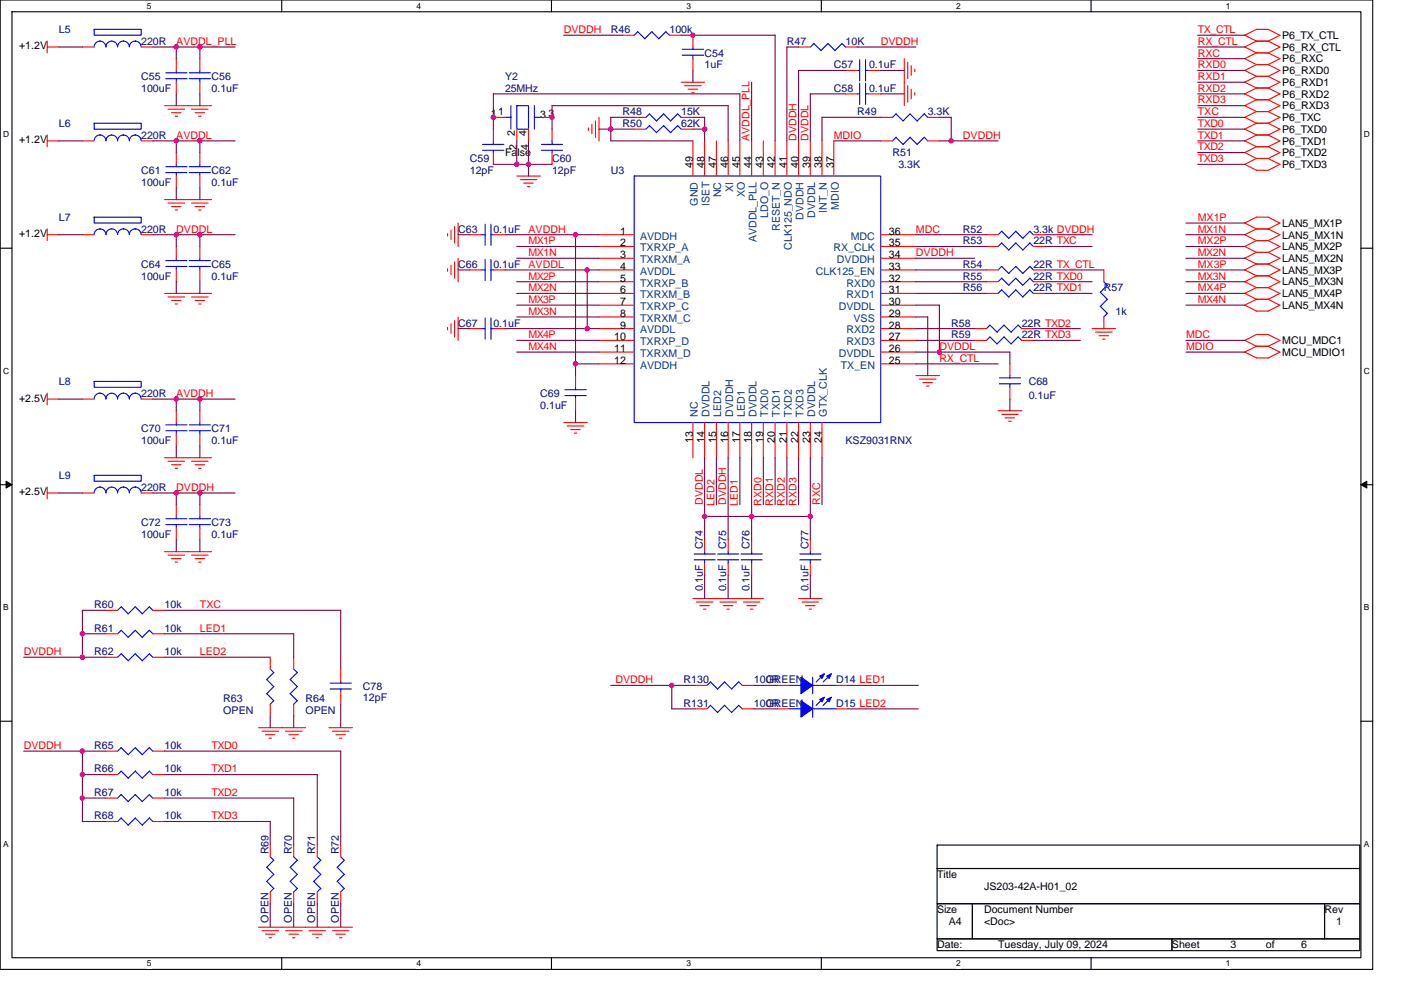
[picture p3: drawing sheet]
<svg xmlns="http://www.w3.org/2000/svg" width="297mm" height="210mm" viewBox="0 0 297 210" stroke-linecap="round" stroke-linejoin="round" font-family="sans-serif">
<path d="M0 0h291v205.6h-291zM2.5 2.5h286v200.6h-286z" fill="none" stroke="#000" stroke-width=".23"/>
<g fill="#fff">
<path d="M31.1 .3h1v1.9h-1z"/>
<path d="M31.1 203.4h1v2h-1z"/>
</g>
<path d="M59.7 0v2.5M59.7 203.1v2.5" fill="none" stroke="#000" stroke-width=".23"/>
<g fill="#fff">
<path d="M88.3 .3h1v1.9h-1z"/>
<path d="M88.3 203.4h1v2h-1z"/>
</g>
<path d="M116.9 0v2.5M116.9 203.1v2.5" fill="none" stroke="#000" stroke-width=".23"/>
<g fill="#fff">
<path d="M145.5 .3h1v1.9h-1z"/>
<path d="M145.5 203.4h1v2h-1z"/>
</g>
<path d="M174.1 0v2.5M174.1 203.1v2.5" fill="none" stroke="#000" stroke-width=".23"/>
<g fill="#fff">
<path d="M202.7 .3h1v1.9h-1z"/>
<path d="M202.7 203.4h1v2h-1z"/>
</g>
<path d="M231.3 0v2.5M231.3 203.1v2.5" fill="none" stroke="#000" stroke-width=".23"/>
<g fill="#fff">
<path d="M259.9 .3h1v1.9h-1z"/>
<path d="M259.9 203.4h1v2h-1z"/>
<path d="M.7 27.6h1.3v1.9h-1.3z"/>
<path d="M289.2 27.6h1.3v1.9h-1.3z"/>
<path d="M.7 77.7h1.3v2h-1.3z"/>
<path d="M289.2 77.7h1.3v2h-1.3z"/>
</g>
<path d="M0 52.6h2.5M288.5 52.6h2.5" fill="none" stroke="#000" stroke-width=".23"/>
<g fill="#fff">
<path d="M.7 127.9h1.2v2h-1.2z"/>
<path d="M289.2 127.9h1.2v2h-1.2z"/>
</g>
<path d="M0 102.8h2.5M288.5 102.8h2.5" fill="none" stroke="#000" stroke-width=".23"/>
<path d="M1.3 102.1l1.2 .7-1.2 .7zM288.5 102.8l1.3-.7v1.4z" fill="#000" stroke="#000" stroke-width=".21"/>
<g fill="#fff">
<path d="M.7 178h1.2v2h-1.2z"/>
<path d="M289.2 178h1.2v2h-1.2z"/>
</g>
<path d="M0 153h2.5M288.5 153h2.5M198.7 179.2h89.6v5h-89.6zM198.7 184.2h89.6v7.5h-89.6zM198.7 191.7h7.5v7.4h-7.5zM198.7 199.1h49.8v2.5h-49.8zM206.2 191.7h74.6v7.4h-74.6zM248.5 199.1h39.8v2.5h-39.8zM280.8 191.7h7.5v7.4h-7.5z" fill="none" stroke="#000" stroke-width=".23"/>
<g fill="none" stroke="#f00" stroke-width=".23">
<path d="M10 10h2.5M10 8.7v2.5M17.5 10h2.5M29.9 10h2.5M37.4 12.4v2.5M37.4 17.4v2.5M42.4 12.4v2.5M42.4 17.4v2.5M132 7.5h2.5M141.9 7.5h2.5M144.4 17.4h5M145.2 18.2h3.5"/>
<path d="M145.9 18.9h2M146.7 19.7h.5M146.9 7.5v2.5M146.9 12.4v2.5M169.3 10h2.5M179.3 19.9h2.5M179.3 14.9h2.5M179.3 10h2.5M184.3 19.9h2.4M184.3 14.9h2.4M191.7 12.4v10M192.5 13.2v3.5"/>
<path d="M192.5 18.2v3.5M193.2 13.9v2.1M193.2 18.9v2M193.9 14.7v.5M193.9 19.6v.6M263.9 7.5l2.5 1.2h2.5l2.5 1.3-2.5 1.2M263.9 9.9l2.5 1.3h2.5l2.5 1.3-2.5 1.2M263.9 12.4l2.5 1.3M263.9 14.9l2.5 1.3M263.9 17.4l2.5 1.3M263.9 19.9l2.5 1.3M263.9 7.5l2.5-1.3h2.5l2.5 1.3-2.5 1.2"/>
<path d="M266.4 13.7h2.5l2.5 1.3-2.5 1.2M266.4 16.2h2.5l2.5 1.3-2.5 1.2M266.4 18.7h2.5l2.5 1.2-2.5 1.3M266.4 8.7l-2.5 1.3M266.4 11.2l-2.5 1.2M266.4 13.7l-2.5 1.2M266.4 16.2l-2.5 1.2M266.4 18.6l-2.5 1.3M10 28.6v2.5M10 29.9h2.5M17.5 29.9h2.5M29.9 29.9h2.5"/>
<path d="M34.9 22.4h10M35.6 23.2h3.6M36.4 23.9h2M37.1 24.7h.6M37.4 32.4v2.5M37.4 37.3v2.5M40.6 23.2h3.5M41.4 23.9h2M42.1 24.7h.5M42.4 32.4v2.5M42.4 37.3v2.5M104.6 24.9h2.5"/>
<path d="M104.6 27.4v2.5M104.6 32.4v2.5M109.6 37.3h5M109.6 27.4v2.5M110.3 38.1h3.5M111 38.8h2M111.8 39.6h.5M112.1 27.4v2.5M114.6 24.9h2.4M117 27.4v2.5M117 32.4v2.5M124.8 27.1v.6"/>
<path d="M125.5 26.4v2M126.3 25.7v3.4M127 24.9v5M134.5 27.4h2.4M134.5 24.9h2.4M144.4 27.4h2.5M144.4 24.9h2.5M146.9 29.9v7.4M149.4 29.9v7.4M151.9 29.9v7.4M154.4 29.9v7.4M156.9 29.9v7.4"/>
<path d="M159.4 29.9v7.4M161.8 29.9v7.4M164.3 29.9v7.4M166.8 29.9v7.4M169.3 29.9v7.4M171.8 29.9v7.4M174.3 29.9v7.4M176.8 29.9v7.4M186.7 29.9h2.5M186.7 24.9h2.5M196.7 29.9h2.5M196.7 24.9h2.5"/>
<path d="M263.9 22.4l2.5 1.3M263.9 24.9l2.5 1.2M263.9 27.4l2.5 1.2M263.9 29.9l2.5 1.2M263.9 32.3l2.5 1.3M263.9 34.8l2.5 1.3h2.5M266.4 21.2h2.5l2.5 1.2-2.5 1.3M266.4 23.7h2.5l2.5 1.2-2.5 1.3M266.4 26.1h2.5l2.5 1.3-2.5 1.3M266.4 28.6h2.5l2.5 1.3-2.5 1.2M266.4 31.1h2.5l2.5 1.3-2.5 1.2M266.4 33.6h2.5l2.5 1.3-2.5 1.2"/>
<path d="M266.4 21.1l-2.5 1.3M266.4 23.6l-2.5 1.3M266.4 26.1l-2.5 1.3M266.4 28.6l-2.5 1.3M266.4 31.1l-2.5 1.3M266.4 33.6l-2.5 1.3M10 48.5v2.5M10 49.8h2.5M17.5 49.8h2.5M29.9 49.8h2.5M35.6 43.1h3.6M36.4 43.8h2"/>
<path d="M37.1 44.6h.6M37.4 52.3v2.5M37.4 57.3v2.5M40.6 43.1h3.5M41.4 43.8h2M42.1 44.6h.5M42.4 52.3v2.5M42.4 57.3v2.5M44.9 42.3h-10M94.9 57v.5M94.9 49.6v.5M95.6 56.2v2.1"/>
<path d="M95.6 48.8v2M96.4 55.5v3.5M96.4 48v3.6M97.1 54.8v5M97.1 47.3v5M99.6 49.8h2.5M99.6 57.3h2.5M104.6 49.8h2.5M104.6 57.3h2.5M127 49.8h7.5M127 59.8h7.5M127 57.3h7.5"/>
<path d="M127 52.3h7.5M127 54.8h7.5M186.7 49.8h7.5M186.7 59.8h7.5M186.7 57.3h7.5M186.7 52.3h7.5M186.7 54.8h7.5M209.1 49.8h2.5M209.1 59.8h2.5M209.1 57.3h2.5M209.1 52.3h2.5M219.1 49.8h2.5"/>
<path d="M219.1 59.8h2.5M219.1 57.3h2.5M219.1 52.3h2.5M234 57.3v2.5M263.9 47.3l2.5 1.3M263.9 49.8l2.5 1.2h2.5l2.5 1.3M263.9 52.3l2.5 1.2M263.9 54.8l2.5 1.2h2.5l2.5 1.3M263.9 57.2l2.5 1.3h2.5l2.5 1.3M263.9 59.7l2.5 1.3h2.5l2.5 1.3-2.5 1.2M263.9 47.3l2.5-1.3 2.5 .1 2.5 1.2-2.5 1.3M266.4 48.6h2.5l2.5 1.2"/>
<path d="M266.4 53.5h2.5l2.5 1.3M266.4 48.5l-2.5 1.3M266.4 51l-2.5 1.3M266.4 53.5l-2.5 1.3M266.4 56l-2.5 1.3M266.4 58.5l-2.5 1.3M271.4 49.8l-2.5 1.3M271.4 52.3l-2.5 1.3M271.4 54.8l-2.5 1.2M271.4 57.3l-2.5 1.2M271.4 59.8l-2.5 1.2M34.9 62.2h10"/>
<path d="M35.6 63h3.6M36.4 63.7h2M37.1 64.5h.6M40.6 63h3.5M41.4 63.7h2M42.1 64.5h.5M94.9 69.4v.6M95.6 68.7v2M96.4 68v3.5M97.1 67.2v5M99.6 69.7h2.5M104.6 69.7h2.5"/>
<path d="M122 79.7v2.4M127 62.2h7.5M127 69.7h7.5M127 72.2h7.5M127 64.7h7.5M127 67.2h7.5M127 74.7h7.5M127 77.2h7.5M186.7 62.2h7.5M186.7 69.7h7.5M186.7 72.2h7.5M186.7 64.7h7.5"/>
<path d="M186.7 67.2h7.5M186.7 74.7h7.5M186.7 77.2h7.5M194.2 79.7h5M206.6 69.7h2.5M206.6 72.2h2.5M209.1 62.2h2.5M214.1 77.2v2.5M216.6 69.7h2.5M216.6 72.2h2.5M219.1 62.2h2.5M231.5 69.7h5"/>
<path d="M232.3 70.4h3.5M233 71.2h2M233.8 71.9h.5M234 67.2v2.5M263.9 62.2l2.5 1.3h2.5l2.5 1.2M263.9 64.7l2.5 1.3h2.5M263.9 72.2l2.5 1.2h2.5l2.5 1.3-2.5 1.2M263.9 74.7l2.5 1.2h2.5M266.4 71h2.5l2.5 1.2M266.4 61l-2.5 1.2M266.4 63.5l-2.5 1.2M266.4 70.9l-2.5 1.3"/>
<path d="M266.4 73.4l-2.5 1.3M271.4 64.7l-2.5 1.3M271.4 72.2l-2.5 1.3M10 83.4v2.5M10 84.6h2.5M17.5 84.6h2.5M29.9 84.6h2.5M34.9 97.1h10M35.6 97.8h3.6M36.4 98.6h2M37.1 99.3h.6M37.4 87.1v2.5"/>
<path d="M37.4 92.1v2.5M40.6 97.8h3.5M41.4 98.6h2M42.1 99.3h.5M42.4 87.1v2.5M42.4 92.1v2.5M119.5 89.6h5M120.3 90.4h3.5M121 91.1h2M121.8 91.9h.5M122 84.6v2.5M146.9 89.6v7.5"/>
<path d="M149.4 89.6v7.5M151.9 89.6v7.5M154.4 89.6v7.5M156.9 89.6v7.5M159.4 89.6v7.5M161.8 89.6v7.5M164.3 89.6v7.5M166.8 89.6v7.5M169.3 89.6v7.5M171.8 89.6v7.5M174.3 89.6v7.5M194.9 80.4h3.6"/>
<path d="M195.7 81.2h2M196.4 81.9h.6M211.6 87.1h5M212.4 87.9h3.5M213.1 88.6h2M213.9 89.4h.5M214.1 82.1v2.5M10 103.3v2.5M10 104.6h2.5M17.5 104.6h2.5M29.9 104.6h2.5M34.9 117h10"/>
<path d="M35.6 117.8h3.6M36.4 118.5h2M37.1 119.2h.6M37.4 107v2.5M37.4 112v2.5M40.6 117.8h3.5M41.4 118.5h2M42.1 119.2h.5M42.4 107v2.5M42.4 112v2.5M149.4 114.5v2.5M149.4 119.5v2.5"/>
<path d="M154.4 114.5v2.5M154.4 119.5v2.5M159.4 114.5v2.5M159.4 119.5v2.5M171.8 114.5v2.5M171.8 119.5v2.5M22.5 139.4h2.4M22.5 134.4h2.4M22.5 129.5h2.4M32.4 139.4h2.5M32.4 134.4h2.5M32.4 129.5h2.5"/>
<path d="M57.3 139.4v2.5M62.3 139.4v2.5M146.9 127h15M147.7 127.7h3.5M148.4 128.5h2M149.2 129.2h.5M152.6 127.7h3.5M153.4 128.5h2M154.1 129.2h.5M157.6 127.7h3.5M158.3 128.5h2.1M159.1 129.2h.5"/>
<path d="M169.3 127h5M170 127.7h3.6M170.8 128.5h2M171.6 129.2h.5M22.5 159.3h2.4M32.4 159.3h2.5M54.8 154.3h10M55.6 155.1h3.5M56.3 155.8h2M57 156.6h.6M57.3 149.4v2.4M60.5 155.1h3.5"/>
<path d="M61.3 155.8h2M62 156.6h.5M62.3 149.4v2.4M69.7 154.3h5M70.5 155.1h3.5M71.2 155.8h2M72 156.6h.5M72.2 141.9v2.5M72.2 146.9v2.5M147.4 150.3h2.5M147.4 145.4h2.5M157.4 150.3h2.4"/>
<path d="M157.4 145.4h2.4M164.8 150.3h2.5M164.8 145.4h2.5M177.3 150.3h2.5M177.3 145.4h2.5M22.5 174.2h2.4M22.5 164.3h2.4M22.5 169.3h2.4M32.4 174.2h2.5M32.4 164.3h2.5M32.4 169.3h2.5M57.3 179.2v2.5"/>
<path d="M62.3 179.2v2.5M67.3 179.2v2.5M72.2 179.2v2.5M55.6 197.4h3.5M56.3 198.1h2M57 198.9h.6M57.3 189.2v2.5M60.5 197.4h3.5M61.3 198.1h2M62 198.9h.5M62.3 189.2v2.5M65.5 197.4h3.5"/>
<path d="M66.2 198.1h2.1M67 198.9h.5M67.3 189.2v2.5M70.5 197.4h3.5M71.2 198.1h2M72 198.9h.5M72.2 189.2v2.5M74.7 196.7h-19.9"/>
</g>
<g fill="none" stroke="#00f" stroke-width=".23">
<path d="M20 6.2h9.9v1.3h-9.9zM29.9 9.9a1.26 1.26 0 0 0-1.2-1.2 1.23 1.23 0 0 0-1.3 1.2 1.26 1.26 0 0 0-1.2-1.2 1.23 1.23 0 0 0-1.3 1.2 1.24 1.24 0 0 0-1.2-1.2 1.24 1.24 0 0 0-1.2 1.2 1.26 1.26 0 0 0-1.3-1.2 1.23 1.23 0 0 0-1.2 1.2M35.2 16.7h4.4M35.2 15.5h4.4M37.4 14.9v.6M37.4 16.7v.7M40.1 16.7h4.5M40.1 15.5h4.5M42.4 14.9v.6M42.4 16.7v.7M134.5 7.5l.7-.8 1.5 1.5M138.2 6.7l1.5 1.5 1.5-1.5 .8 .8"/>
<path d="M138.2 6.7l-1.5 1.5M144.7 11.7h4.5M144.7 10.5h4.5M146.9 10v.5M146.9 11.7v.7M172.5 9.2l1.6 1.5 1.5-1.5 1.5 1.5 1.4-1.5 .8 .8M172.6 9.2l-.8 .8M181.8 19.9h.5M181.8 14.9h.5M182.3 12.7v4.5M182.3 17.7v4.5M183.5 19.9h.8"/>
<path d="M183.5 14.9h.8M183.5 12.7v4.5M183.5 17.7v4.5M20 29.9a1.23 1.23 0 0 1 1.2-1.3 1.25 1.25 0 0 1 1.3 1.3 1.24 1.24 0 0 1 1.2-1.3 1.24 1.24 0 0 1 1.2 1.3 1.23 1.23 0 0 1 1.3-1.3 1.25 1.25 0 0 1 1.2 1.3 1.23 1.23 0 0 1 1.3-1.3 1.25 1.25 0 0 1 1.2 1.3M20 26.1h9.9v1.3h-9.9zM35.2 36.6h4.4M35.2 35.3h4.4M37.4 34.9v.5M37.4 36.6v.7M40.1 36.6h4.5M40.1 35.3h4.5M42.4 34.9v.5"/>
<path d="M42.4 36.6v.7M102.3 30.6h4.5M102.3 31.9h4.5M104.6 29.9v.7M104.6 31.9v.5M107.1 24.9h1.2M108.3 22.4v5M109.6 22.4h2.5v5h-2.5zM113.3 24.9h1.3M113.3 22.4v5M114.8 30.6h4.5M114.8 31.9h4.5"/>
<path d="M117 29.9v.7M117 31.9v.5M134.5 37.3h52.2v52.3h-52.2zM137.7 26.6l-.8 .8M137.7 24.1l-.8 .8M140.7 26.6l1.5 1.6M140.7 24.2l1.5 1.5M140.7 26.6l-1.5 1.6-1.5-1.6M140.7 24.1l-1.5 1.6-1.5-1.5M143.7 26.6l.7 .8M143.7 24.2l.7 .7M143.7 26.6l-1.5 1.5"/>
<path d="M143.7 24.1l-1.5 1.6M189.2 29.9l.8-.8 1.5 1.5M190 24.2l1.5 1.5M190 24.1l-.8 .8M193 29.1l1.5 1.5 1.5-1.5 .7 .8M193 24.1l-1.5 1.6M193 29.1l-1.5 1.5M196 24.2l.7 .7M196 24.1l-1.5 1.6-1.5-1.5M20 46.1h9.9v1.2h-9.9zM29.9 49.8a1.24 1.24 0 0 0-1.2-1.2 1.21 1.21 0 0 0-1.3 1.2 1.24 1.24 0 0 0-1.2-1.2 1.21 1.21 0 0 0-1.3 1.2 1.24 1.24 0 0 0-1.2-1.2 1.24 1.24 0 0 0-1.2 1.2 1.24 1.24 0 0 0-1.3-1.2 1.21 1.21 0 0 0-1.2 1.2M35.2 56.5h4.4"/>
<path d="M35.2 55.3h4.4M37.4 54.8v.5M37.4 56.5v.8M40.1 56.5h4.5M40.1 55.3h4.5M42.4 54.8v.5M42.4 56.5v.8M102.1 49.8h.8M102.1 57.3h.8M102.8 47.6v4.4M102.8 55v4.5M104.1 49.8h.5"/>
<path d="M104.1 57.3h.5M104.1 47.6v4.4M104.1 55v4.5M211.6 59.8l.8-.8 1.5 1.5M211.6 52.3l.8-.8 1.5 1.5M211.6 57.3l.8-.8 1.5 1.5M215.4 49l1.5 1.6M215.4 59l1.5 1.5M215.4 51.5l1.5 1.5M215.4 56.5l1.5 1.5M215.4 49l-1.5 1.6-1.5-1.6-.8 .8M215.4 59l-1.5 1.5"/>
<path d="M215.4 51.5l-1.5 1.5M215.4 56.5l-1.5 1.5M218.4 49l.7 .8M218.4 59l.7 .8M218.4 51.5l.7 .8M218.4 56.5l.7 .8M218.4 49l-1.6 1.5M218.4 59l-1.6 1.5M218.4 51.5l-1.6 1.5M218.4 56.5l-1.6 1.5M234 59.8l.8 .7M102.1 69.7h.8"/>
<path d="M102.8 67.5v4.5M104.1 69.7h.5M104.1 67.5v4.5M209.1 72.2l.8-.8 1.5 1.6M209.1 69.7l.8-.8 1.5 1.6 1.5-1.6 1.5 1.6M211.4 72.9l1.5-1.5 1.5 1.6M211.6 62.2l.8-.7 1.5 1.5M214.1 79.7v.5M215.4 61.5l1.5 1.5M215.4 61.5l-1.5 1.5M215.9 71.5l.7 .7M215.9 69l.7 .7"/>
<path d="M215.9 71.4l-1.5 1.5M215.9 68.9l-1.5 1.5M218.4 61.5l.7 .8M218.4 61.5l-1.6 1.5M234.8 60.5l-1.5 1.5 1.5 1.5M234.8 63.5l-1.5 1.5 1.5 1.5M234.8 66.5l-.8 .7M20 80.9h9.9v1.2h-9.9zM29.9 84.6a1.26 1.26 0 0 0-1.2-1.2 1.23 1.23 0 0 0-1.3 1.2 1.26 1.26 0 0 0-1.2-1.2 1.23 1.23 0 0 0-1.3 1.2 1.24 1.24 0 0 0-1.2-1.2 1.24 1.24 0 0 0-1.2 1.2 1.26 1.26 0 0 0-1.3-1.2 1.23 1.23 0 0 0-1.2 1.2M35.2 91.4h4.4M35.2 90.1h4.4M37.4 89.6v.5"/>
<path d="M37.4 91.3v.8M40.1 91.4h4.5M40.1 90.1h4.5M42.4 89.6v.5M42.4 91.3v.8M119.8 83.9h4.5M119.8 82.7h4.5M122 82.1v.6M122 83.9v.7M211.9 81.4h4.5M211.9 80.2h4.5M214.1 81.4v.7"/>
<path d="M20 104.5a1.23 1.23 0 0 1 1.2-1.2 1.25 1.25 0 0 1 1.3 1.2 1.24 1.24 0 0 1 1.2-1.2 1.24 1.24 0 0 1 1.2 1.2 1.23 1.23 0 0 1 1.3-1.2 1.25 1.25 0 0 1 1.2 1.2 1.23 1.23 0 0 1 1.3-1.2 1.25 1.25 0 0 1 1.2 1.2M20 100.8h9.9v1.3h-9.9zM35.2 111.3h4.4M35.2 110h4.4M37.4 109.5v.5M37.4 111.3v.7M40.1 111.3h4.5M40.1 110h4.5M42.4 109.5v.5M42.4 111.3v.7M147.2 118.7h4.5M147.2 117.5h4.5"/>
<path d="M149.4 117v.5M149.4 118.7v.8M152.1 118.7h4.5M152.1 117.5h4.5M154.4 117v.5M154.4 118.7v.8M157.1 118.7h4.5M157.1 117.5h4.5M159.4 117v.5M159.4 118.7v.8M169.6 118.7h4.5M169.6 117.5h4.5"/>
<path d="M171.8 117v.5M171.8 118.7v.8M24.9 134.4l.8-.7 1.5 1.5M24.9 129.5l.8-.8 1.5 1.5M27.2 135.2l1.5-1.5 1.5 1.5M27.2 130.2l1.5-1.5 1.5 1.5M31.7 138.7l.7 .7M31.7 133.7l.7 .8M31.7 128.7l.7 .8M31.7 138.6l-1.5 1.6-1.5-1.6-1.5 1.6-1.5-1.6-.8 .8M31.7 133.7l-1.5 1.5M31.7 128.7l-1.5 1.5"/>
<path d="M25.7 158.6l-.8 .7M28.7 158.6l-1.5 1.5-1.5-1.5M31.7 158.6l.7 .7M31.7 158.6l-1.5 1.5-1.5-1.5M57.3 141.9l.8 .8M58 142.6l-1.5 1.5 1.6 1.5M58 145.6l-1.5 1.6 1.6 1.4-.8 .8M61.5 144.1l1.6 1.5M61.5 147.1l1.6 1.5M62.3 141.9l.8 .8M63 142.6l-1.5 1.5M63 145.6l-1.5 1.6"/>
<path d="M63 148.6l-.8 .8M70 146.1h4.5M70 144.9h4.5M72.2 144.4v.5M72.2 146.1v.8M149.9 150.3l.8-.7 1.5 1.5M150.6 144.6l1.6 1.6M150.7 144.6l-.8 .8M153.6 149.6l1.5 1.5 1.5-1.5 .8 .8M153.6 149.6l-1.5 1.5M153.6 144.6l-1.5 1.5M156.6 144.6l.8 .8"/>
<path d="M156.6 144.6l-1.5 1.6-1.5-1.6M167.3 150.3h2.5M167.3 145.4h2.5M172.3 143.6v3.6M172.3 148.6v3.5M172.3 150.3h5M172.3 145.4h5M174.5 148.1l-1.5 1.5M174.5 143.1l-1.5 1.6M176 148.1l-1.5 1.5M176 143.1l-1.5 1.6M25.7 168.5l1.5 1.5"/>
<path d="M25.7 163.5l-.8 .8M25.7 168.5l-.8 .8M28.7 168.5l1.5 1.5M28.7 163.5l-1.5 1.6-1.5-1.5M28.7 168.5l-1.5 1.5M31.7 173.5l.7 .8M31.7 163.6l.7 .7M31.7 168.5l.7 .8M31.7 173.5l-1.5 1.5-1.5-1.5-1.5 1.5-1.5-1.5-.8 .7M31.7 163.5l-1.5 1.6-1.5-1.5M31.7 168.5l-1.5 1.5M57.3 181.7l.8 .8"/>
<path d="M58 182.5l-1.5 1.5 1.6 1.5-1.6 1.5 1.6 1.5M58 188.4l-.7 .8M61.5 184l1.6 1.5M61.5 186.9l1.6 1.6M62.3 181.7l.8 .8M63 182.5l-1.5 1.5M63 185.5l-1.5 1.5M63 188.4l-.8 .8M66.5 184l1.5 1.5-1.5 1.5M66.5 186.9l1.5 1.6M67.3 181.7l.7 .8M68 182.5l-1.5 1.5"/>
<path d="M68 188.4l-.8 .8M71.5 184l1.5 1.5-1.5 1.5M71.5 186.9l1.5 1.6M72.2 181.7l.8 .8M73 182.5l-1.5 1.5M73 188.4l-.8 .8"/>
</g>
<g fill="#00f" stroke="#00f" stroke-width=".23">
<path d="M169.8 148.6l2.5 1.7-2.5 1.8z" fill-rule="evenodd"/>
<path d="M175.3 148.4l1-.5-.5 1z" fill-rule="evenodd"/>
<path d="M173.8 148.4l1-.5-.5 1z" fill-rule="evenodd"/>
<path d="M169.8 143.6l2.5 1.8-2.5 1.7z" fill-rule="evenodd"/>
<path d="M175.3 143.4l1-.5-.5 1z" fill-rule="evenodd"/>
<path d="M173.8 143.4l1-.5-.5 1z" fill-rule="evenodd"/>
</g>
<g fill="none" stroke="#800040" stroke-width=".23">
<path d="M12.5 10h5M37.4 19.9v2.5M37.4 9.9v2.5M42.4 9.9v2.5M42.4 19.9v2.5M49.8 10h-17.4M104.6 19.9h52.3M104.6 19.9v7.5M119.5 7.5h12.5M144.4 7.5h19.9v22.4M146.9 14.9v2.5M156.9 19.9v10"/>
<path d="M159.4 17.4v12.5M169.3 10l-2.5-.1v20M171.8 19.9h7.5M171.8 19.9v10M179.3 14.9h-10v15M181.7 10h12.5M186.7 19.9h5M186.7 14.9h5M253.9 19.9h10M253.9 14.9h10M253.9 10h10M253.9 17.4h10"/>
<path d="M253.9 12.4h10M253.9 7.5h10M12.5 29.9h5M32.4 29.9h17.4M37.4 39.8v2.6M37.4 29.9v2.5M42.4 29.9v2.5M42.4 39.8v2.6M104.6 34.9h12.4M109.6 29.9v5M112.1 29.9v7.4M117 22.4h37.4"/>
<path d="M117 22.4v5M127 27.4h7.5M129.5 24.9h5M129.5 24.9v5h17.4M146.9 24.9h2.5M146.9 27.4h2.5M149.4 24.9v5M154.4 22.4v7.5M174.3 24.9h12.4M174.3 24.9v5M176.8 29.9h9.9M199.2 29.9h12.4"/>
<path d="M199.2 24.9h2.5M201.7 24.9v5M253.9 29.9h10M253.9 24.9h10M253.9 27.4h10M253.9 34.9h10M253.9 22.4h10M253.9 32.4h10M12.5 49.8h5M32.4 49.8h17.4M37.4 59.8v2.5M37.4 49.8v2.5"/>
<path d="M42.4 49.8v2.5M42.4 59.8v2.5M97.1 49.8h2.5M97.1 57.3h2.5M109.6 52.3h17.4M109.6 54.8h17.4M109.6 59.8h17.4M122 49.8v29.9M124.5 57.2v12.5M127 49.8h-19.9M127 57.3h-19.9M194.2 54.8h12.4"/>
<path d="M194.2 49.8h14.9M194.2 57.3h14.9M194.2 52.3h14.9M194.2 59.8h14.9M221.6 52.3h9.9M221.6 59.8h9.9M221.6 49.8h9.9M221.6 57.3h12.4M251.4 49.8h12.5M251.4 57.3h12.5M251.4 52.3h12.5M251.4 54.8h12.5"/>
<path d="M251.4 59.8h12.5M251.4 47.3h12.5M97.1 69.7h2.5M109.6 62.2h17.4M109.6 64.7h17.4M109.6 67.2h17.4M109.6 72.2h17.4M109.6 74.7h17.4M122 77.2h5M127 69.7h-19.9M194.2 67.2h2.5v12.5M194.2 69.7h12.4"/>
<path d="M194.2 72.2h12.4M194.2 64.7h5v10M194.2 74.7h19.9M194.2 62.2h14.9M194.2 77.2h17.4M214.1 74.7v2.5M219.1 69.7h10M219.1 72.2h10M221.6 62.2h9.9M251.4 62.2h12.5M251.4 64.7h12.5M251.4 72.2h12.5"/>
<path d="M251.4 74.7h12.5M12.5 84.6h5M32.4 84.6h17.4M37.4 94.6v2.5M37.4 84.6v2.5M42.4 84.6v2.5M42.4 94.6v2.5M122 87.1v2.5M149.4 97.1v17.4M151.9 97.1v9.9M154.4 97.1v17.4M156.9 97.1v9.9"/>
<path d="M159.4 97.1v17.4M161.8 97.1v9.9M164.3 97.1v9.9M166.8 97.1v9.9M169.3 97.1v9.9M171.8 97.1v17.4M174.3 97.1v9.9M214.1 84.6v2.5M12.5 104.6h5M32.4 104.6h17.4M37.4 114.5v2.5M37.4 104.5v2.5"/>
<path d="M42.4 104.5v2.5M42.4 114.5v2.5M149.4 109.5h22.4M5 139.4h17.5M17.5 134.4h5M17.5 129.5h5M17.5 129.4v10M34.9 129.5l37.3-.1v12.5M34.9 134.4h27.4v5M34.9 139.4h22.4M149.4 122v5M154.4 122v5"/>
<path d="M159.4 122v5M171.8 122v5M5 159.3h17.5M17.5 159.3v14.9M34.9 159.3h37.3M57.3 151.8v2.5M62.3 151.8v2.5M72.2 149.3v5M72.2 159.3v19.9M129.5 145.4h17.9M142.4 145.4v4.9h5M159.8 150.3h5"/>
<path d="M159.8 145.4h5M179.7 145.4h15M179.7 150.3h15M17.5 174.2h5M17.5 164.3h5M17.5 169.3h5M34.9 174.2h22.4v5M34.9 169.3l27.4-.1v10M34.9 164.3h32.4M67.3 164.3v14.9M57.3 191.7v5M62.3 191.7v5"/>
<path d="M67.3 191.7v5M72.2 191.7v5"/>
</g>
<g fill="#f0f" stroke="#f0f" stroke-width=".23">
<circle cx="149.4" cy="109.5" r=".49"/>
<circle cx="159.3" cy="109.5" r=".49"/>
<circle cx="122" cy="77.2" r=".49"/>
<circle cx="122" cy="49.8" r=".49"/>
<circle cx="171.8" cy="109.5" r=".49"/>
<circle cx="199.2" cy="74.7" r=".49"/>
<circle cx="201.7" cy="29.9" r=".49"/>
<circle cx="149.4" cy="27.4" r=".49"/>
<circle cx="117" cy="24.9" r=".49"/>
<circle cx="129.5" cy="27.4" r=".49"/>
<circle cx="104.6" cy="24.9" r=".49"/>
<circle cx="112.1" cy="34.8" r=".49"/>
<circle cx="109.6" cy="34.8" r=".49"/>
<circle cx="146.9" cy="7.5" r=".49"/>
<circle cx="37.4" cy="9.9" r=".49"/>
<circle cx="42.4" cy="9.9" r=".49"/>
<circle cx="37.4" cy="29.9" r=".49"/>
<circle cx="42.4" cy="29.9" r=".49"/>
<circle cx="37.4" cy="49.8" r=".49"/>
<circle cx="42.4" cy="49.8" r=".49"/>
<circle cx="42.4" cy="84.6" r=".49"/>
<circle cx="37.4" cy="84.6" r=".49"/>
<circle cx="37.4" cy="104.5" r=".49"/>
<circle cx="42.4" cy="104.5" r=".49"/>
<circle cx="17.5" cy="134.4" r=".49"/>
<circle cx="17.5" cy="139.4" r=".49"/>
<circle cx="17.5" cy="169.3" r=".49"/>
<circle cx="17.5" cy="164.3" r=".49"/>
<circle cx="17.5" cy="159.3" r=".49"/>
<circle cx="124.5" cy="57.3" r=".49"/>
<circle cx="124.5" cy="69.7" r=".49"/>
<circle cx="142.4" cy="145.4" r=".49"/>
</g>
<g font-size="2.2">
<text x="4" y="10.5">+1.2V</text>
<text x="271.9" y="10.8">P6_RX_CTL</text>
<text x="271.9" y="8.3">P6_TX_CTL</text>
<text x="271.9" y="13.3">P6_RXC</text>
<text x="271.9" y="15.7">P6_RXD0</text>
<text x="271.9" y="18.2">P6_RXD1</text>
<text x="271.9" y="20.7">P6_RXD2</text>
<text x="271.9" y="23.2">P6_RXD3</text>
<text x="104.1" y="24.9">11</text>
<text x="109.2" y="28.9" transform="rotate(-90 109.2 28.9)">2</text>
<text x="111.7" y="28.9" transform="rotate(-90 111.7 28.9)">4</text>
<text x="114.6" y="24.9">3</text>
<text x="116.3" y="24.9">3</text>
<text x="271.9" y="25.7">P6_TXC</text>
<text x="271.9" y="28.2">P6_TXD0</text>
<text x="4" y="30.4">+1.2V</text>
<text x="107.1" y="33.1">False</text>
<text x="109.6" y="31.7" transform="rotate(-90 109.6 31.7)">2</text>
<text x="112" y="31.7" transform="rotate(-90 112 31.7)">4</text>
<text x="146.9" y="35.6" transform="rotate(-90 146.9 35.6)">49</text>
<text x="149.4" y="35.6" transform="rotate(-90 149.4 35.6)">48</text>
<text x="151.9" y="35.6" transform="rotate(-90 151.9 35.6)">47</text>
<text x="154.4" y="35.6" transform="rotate(-90 154.4 35.6)">46</text>
<text x="156.8" y="35.6" transform="rotate(-90 156.8 35.6)">45</text>
<text x="159.3" y="35.6" transform="rotate(-90 159.3 35.6)">44</text>
<text x="161.8" y="35.6" transform="rotate(-90 161.8 35.6)">43</text>
<text x="164.3" y="35.6" transform="rotate(-90 164.3 35.6)">42</text>
<text x="166.8" y="35.6" transform="rotate(-90 166.8 35.6)">41</text>
<text x="169.3" y="35.6" transform="rotate(-90 169.3 35.6)">40</text>
<text x="171.8" y="35.6" transform="rotate(-90 171.8 35.6)">39</text>
<text x="174.3" y="35.6" transform="rotate(-90 174.3 35.6)">38</text>
<text x="176.8" y="35.6" transform="rotate(-90 176.8 35.6)">37</text>
<text x="271.9" y="30.7">P6_TXD1</text>
<text x="271.9" y="33.1">P6_TXD2</text>
<text x="271.9" y="35.6">P6_TXD3</text>
<text x="4" y="50.3">+1.2V</text>
<text x="131.5" y="49.8">1</text>
<text x="131.5" y="52.3">2</text>
<text x="188.5" y="52.3">35</text>
<text x="188.5" y="49.8">36</text>
<text x="271.9" y="48.1">LAN5_MX1P</text>
<text x="271.9" y="50.6">LAN5_MX1N</text>
<text x="271.9" y="53.1">LAN5_MX2P</text>
<text x="131.5" y="54.8">3</text>
<text x="131.5" y="57.2">4</text>
<text x="131.5" y="59.7">5</text>
<text x="188.5" y="59.7">32</text>
<text x="188.5" y="57.2">33</text>
<text x="188.5" y="54.8">34</text>
<text x="271.9" y="55.6">LAN5_MX2N</text>
<text x="271.9" y="58">LAN5_MX3P</text>
<text x="131.5" y="62.2">6</text>
<text x="131.5" y="64.7">7</text>
<text x="188.5" y="64.7">30</text>
<text x="188.5" y="62.2">31</text>
<text x="271.9" y="60.5">LAN5_MX3N</text>
<text x="271.9" y="63">LAN5_MX4P</text>
<text x="271.9" y="65.5">LAN5_MX4N</text>
<text x="131.5" y="67.2">8</text>
<text x="131.5" y="69.7">9</text>
<text x="188.5" y="69.7">28</text>
<text x="188.5" y="67.2">29</text>
<text x="130.2" y="72.2">10</text>
<text x="130.2" y="74.7">11</text>
<text x="130.2" y="77.2">12</text>
<text x="188.5" y="77.2">25</text>
<text x="188.5" y="74.7">26</text>
<text x="188.5" y="72.2">27</text>
<text x="271.9" y="73">MCU_MDC1</text>
<text x="271.9" y="75.5">MCU_MDIO1</text>
<text x="4" y="85.2">+2.5V</text>
<text x="146.9" y="94" transform="rotate(-90 146.9 94)">13</text>
<text x="149.4" y="94" transform="rotate(-90 149.4 94)">14</text>
<text x="151.9" y="94" transform="rotate(-90 151.9 94)">15</text>
<text x="154.4" y="94" transform="rotate(-90 154.4 94)">16</text>
<text x="156.8" y="94" transform="rotate(-90 156.8 94)">17</text>
<text x="159.3" y="94" transform="rotate(-90 159.3 94)">18</text>
<text x="161.8" y="94" transform="rotate(-90 161.8 94)">19</text>
<text x="164.3" y="94" transform="rotate(-90 164.3 94)">20</text>
<text x="166.8" y="94" transform="rotate(-90 166.8 94)">21</text>
<text x="169.3" y="94" transform="rotate(-90 169.3 94)">22</text>
<text x="171.8" y="94" transform="rotate(-90 171.8 94)">23</text>
<text x="174.3" y="94" transform="rotate(-90 174.3 94)">24</text>
<text x="4" y="105.1">+2.5V</text>
<text x="198.7" y="186.2">Title</text>
<text x="208.6" y="188.7">JS203-42A-H01_02</text>
<text x="198.7" y="193.7">Size</text>
<text x="201.2" y="196.2">A4</text>
<text x="208.6" y="193.7">Document Number</text>
<text x="208.6" y="196.2">&lt;Doc&gt;</text>
<text x="280.8" y="193.7">Rev</text>
<text x="283.3" y="196.2">1</text>
<text x="198.7" y="201.2">Date:</text>
<text x="211.6" y="201.2">Tuesday, July 09, 2024</text>
<text x="248.5" y="201.2">Sheet</text>
<text x="260.9" y="201.2">3</text>
<text x="268.4" y="201.2">of</text>
<text x="275.8" y="201.2">6</text>
</g>
<g font-size="2.2" fill="#000080">
<text x="12.5" y="7">L5</text>
<text x="29.9" y="9.5">220R</text>
<text x="129.5" y="7">R46</text>
<text x="141.9" y="7">100k</text>
<text x="166.8" y="9.5">R47</text>
<text x="179.3" y="9.5">10K</text>
<text x="29.9" y="17">C55</text>
<text x="44.8" y="17">C56</text>
<text x="107.1" y="17">Y2</text>
<text x="149.4" y="12">C54</text>
<text x="149.4" y="14.5">1uF</text>
<text x="176.8" y="14.5">C57</text>
<text x="184.3" y="14.5">0.1uF</text>
<text x="29.9" y="19.5">100uF</text>
<text x="44.8" y="19.5">0.1uF</text>
<text x="107.1" y="19.5">25MHz</text>
<text x="176.8" y="19.5">C58</text>
<text x="184.3" y="19.5">0.1uF</text>
<text x="12.5" y="26.9">L6</text>
<text x="29.9" y="29.4">220R</text>
<text x="132" y="26.9">R50</text>
<text x="132" y="24.4">R48</text>
<text x="144.4" y="26.9">62K</text>
<text x="144.4" y="24.4">15K</text>
<text x="181.8" y="24.4">R49</text>
<text x="196.7" y="24.4">3.3K</text>
<text x="99.6" y="34.4">C59</text>
<text x="117" y="34.4">C60</text>
<text x="189.2" y="33.1">R51</text>
<text x="190.5" y="35.6">3.3K</text>
<text x="29.9" y="36.9">C61</text>
<text x="29.9" y="39.4">100uF</text>
<text x="44.8" y="36.9">C62</text>
<text x="44.8" y="39.4">0.1uF</text>
<text x="99.6" y="36.9">12pF</text>
<text x="117" y="36.9">12pF</text>
<text x="129.5" y="36.9">U3</text>
<text x="12.5" y="46.8">L7</text>
<text x="29.9" y="49.3">220R</text>
<text x="97.1" y="49.3">C63</text>
<text x="104.6" y="49.3">0.1uF</text>
<text x="204.2" y="49.3">R52</text>
<text x="204.2" y="51.8">R53</text>
<text x="219.1" y="49.3">3.3k DVDDH</text>
<text x="219.1" y="51.8">22R TXC</text>
<text x="29.9" y="56.8">C64</text>
<text x="29.9" y="59.3">100uF</text>
<text x="44.8" y="56.8">C65</text>
<text x="44.8" y="59.3">0.1uF</text>
<text x="97.1" y="56.8">C66</text>
<text x="104.6" y="56.8">0.1uF</text>
<text x="204.2" y="59.3">R55</text>
<text x="204.2" y="56.8">R54</text>
<text x="219.1" y="59.3">22R TXD0</text>
<text x="219.1" y="56.8">22R TX_CTL</text>
<text x="204.2" y="61.8">R56</text>
<text x="219.1" y="61.8">22R TXD1</text>
<text x="234" y="61.8">R57</text>
<text x="97.1" y="69.3">C67</text>
<text x="104.6" y="69.3">0.1uF</text>
<text x="201.7" y="71.7">R59</text>
<text x="201.7" y="69.3">R58</text>
<text x="216.6" y="71.7">22R TXD3</text>
<text x="216.6" y="69.3">22R TXD2</text>
<text x="236.5" y="66.8">1k</text>
<text x="12.5" y="81.7">L8</text>
<text x="218.1" y="81.7">C68</text>
<text x="29.9" y="84.2">220R</text>
<text x="114.6" y="84.2">C69</text>
<text x="114.6" y="86.7">0.1uF</text>
<text x="218.1" y="84.7">0.1uF</text>
<text x="29.9" y="91.7">C70</text>
<text x="29.9" y="94.1">100uF</text>
<text x="44.8" y="91.7">C71</text>
<text x="44.8" y="94.1">0.1uF</text>
<text x="179.3" y="94.1">KSZ9031RNX</text>
<text x="12.5" y="101.6">L9</text>
<text x="29.9" y="104.1">220R</text>
<text x="29.9" y="111.6">C72</text>
<text x="44.8" y="111.6">C73</text>
<text x="29.9" y="114">100uF</text>
<text x="44.8" y="114">0.1uF</text>
<text x="149" y="116.5" transform="rotate(-90 149 116.5)">C74</text>
<text x="154" y="116.5" transform="rotate(-90 154 116.5)">C75</text>
<text x="158.9" y="116.5" transform="rotate(-90 158.9 116.5)">C76</text>
<text x="171.4" y="116.5" transform="rotate(-90 171.4 116.5)">C77</text>
<text x="149" y="125.5" transform="rotate(-90 149 125.5)">0.1uF</text>
<text x="154" y="125.5" transform="rotate(-90 154 125.5)">0.1uF</text>
<text x="158.9" y="125.5" transform="rotate(-90 158.9 125.5)">0.1uF</text>
<text x="171.4" y="125.5" transform="rotate(-90 171.4 125.5)">0.1uF</text>
<text x="20" y="129">R60</text>
<text x="34.9" y="129">10k</text>
<text x="20" y="134">R61</text>
<text x="34.9" y="134">10k</text>
<text x="20" y="138.9">R62</text>
<text x="34.9" y="138.9">10k</text>
<text x="47.3" y="148.9">R63</text>
<text x="64.8" y="148.9">R64</text>
<text x="77" y="146.4">C78</text>
<text x="77" y="148.7">12pF</text>
<text x="144.9" y="149.9">R131</text>
<text x="144.9" y="144.9">R130</text>
<text x="159.8" y="149.9">100R</text>
<text x="159.8" y="144.9">100R</text>
<text x="162.3" y="149.9">GREEN</text>
<text x="162.3" y="144.9">GREEN</text>
<text x="177.3" y="149.9">D15 LED2</text>
<text x="177.3" y="144.9">D14 LED1</text>
<text x="47.3" y="151.4">OPEN</text>
<text x="64.8" y="151.4">OPEN</text>
<text x="20" y="158.9">R65</text>
<text x="34.9" y="158.9">10k</text>
<text x="20" y="163.8">R66</text>
<text x="34.9" y="163.8">10k</text>
<text x="20" y="173.8">R68</text>
<text x="20" y="168.8">R67</text>
<text x="34.9" y="173.8">10k</text>
<text x="34.9" y="168.8">10k</text>
<text x="56.9" y="181.2" transform="rotate(-90 56.9 181.2)">R69</text>
<text x="61.9" y="181.2" transform="rotate(-90 61.9 181.2)">R70</text>
<text x="66.8" y="181.2" transform="rotate(-90 66.8 181.2)">R71</text>
<text x="71.8" y="181.2" transform="rotate(-90 71.8 181.2)">R72</text>
<text x="56.9" y="195.7" transform="rotate(-90 56.9 195.7)">OPEN</text>
<text x="61.9" y="195.7" transform="rotate(-90 61.9 195.7)">OPEN</text>
<text x="66.8" y="195.7" transform="rotate(-90 66.8 195.7)">OPEN</text>
<text x="71.8" y="195.7" transform="rotate(-90 71.8 195.7)">OPEN</text>
</g>
<g font-size="2.2" fill="#f00">
<text x="37.4" y="9.5">AVDDL_PLL</text>
<text x="119.5" y="7">DVDDH</text>
<text x="186.7" y="9.5">DVDDH</text>
<text x="254" y="9.5">RX_CTL</text>
<text x="254" y="7">TX_CTL</text>
<text x="254" y="14.5">RXD0</text>
<text x="254" y="17">RXD1</text>
<text x="254" y="12">RXC</text>
<text x="254" y="19.5">RXD2</text>
<text x="254" y="22">RXD3</text>
<text x="37.4" y="29.4">AVDDL</text>
<text x="158.9" y="29.9" transform="rotate(-90 158.9 29.9)">AVDDL_PLL</text>
<text x="168.9" y="29.9" transform="rotate(-90 168.9 29.9)">DVDDH</text>
<text x="171.4" y="29.9" transform="rotate(-90 171.4 29.9)">DVDDL</text>
<text x="176.8" y="29.4">MDIO</text>
<text x="204.2" y="29.4">DVDDH</text>
<text x="254" y="26.9">TXD0</text>
<text x="254" y="29.4">TXD1</text>
<text x="254" y="24.4">TXC</text>
<text x="254" y="31.9">TXD2</text>
<text x="254" y="34.4">TXD3</text>
<text x="254" y="46.8">MX1P</text>
<text x="37.4" y="49.3">DVDDL</text>
<text x="112.1" y="49.3">AVDDH</text>
<text x="112.1" y="51.8">MX1P</text>
<text x="194.2" y="49.3">MDC</text>
<text x="254" y="49.3">MX1N</text>
<text x="254" y="51.8">MX2P</text>
<text x="112.1" y="56.8">AVDDL</text>
<text x="112.1" y="54.3">MX1N</text>
<text x="112.1" y="59.3">MX2P</text>
<text x="194.2" y="54.3">DVDDH</text>
<text x="254" y="56.8">MX3P</text>
<text x="254" y="59.3">MX3N</text>
<text x="254" y="54.3">MX2N</text>
<text x="112.1" y="61.8">MX2N</text>
<text x="112.1" y="64.3">MX3P</text>
<text x="254" y="61.8">MX4P</text>
<text x="254" y="64.3">MX4N</text>
<text x="112.1" y="66.8">MX3N</text>
<text x="112.1" y="71.7">MX4P</text>
<text x="251.5" y="71.7">MDC</text>
<text x="112.1" y="74.2">MX4N</text>
<text x="199.2" y="76.7">RX_CTL</text>
<text x="199.2" y="74.2">DVDDL</text>
<text x="251.5" y="74.2">MDIO</text>
<text x="37.4" y="84.2">AVDDH</text>
<text x="37.4" y="104.1">DVDDH</text>
<text x="149" y="107" transform="rotate(-90 149 107)">DVDDL</text>
<text x="151.5" y="107.3" transform="rotate(-90 151.5 107.3)">LED2</text>
<text x="154" y="107" transform="rotate(-90 154 107)">DVDDH</text>
<text x="156.5" y="107.3" transform="rotate(-90 156.5 107.3)">LED1</text>
<text x="161.4" y="107.3" transform="rotate(-90 161.4 107.3)">RXD0</text>
<text x="163.9" y="107.3" transform="rotate(-90 163.9 107.3)">RXD1</text>
<text x="166.4" y="107.3" transform="rotate(-90 166.4 107.3)">RXD2</text>
<text x="168.9" y="107.3" transform="rotate(-90 168.9 107.3)">RXD3</text>
<text x="173.9" y="107" transform="rotate(-90 173.9 107)">RXC</text>
<text x="42.4" y="129">TXC</text>
<text x="42.4" y="134">LED1</text>
<text x="5" y="138.9">DVDDH</text>
<text x="42.4" y="138.9">LED2</text>
<text x="130.5" y="144.9">DVDDH</text>
<text x="5" y="158.9">DVDDH</text>
<text x="44.8" y="158.9">TXD0</text>
<text x="44.8" y="163.8">TXD1</text>
<text x="44.8" y="168.8">TXD2</text>
<text x="44.8" y="173.8">TXD3</text>
</g>
<g font-size="2.2" fill="#004080">
<text x="152.9" y="41.8" transform="rotate(-90 152.9 41.8)">NC</text>
<text x="155.4" y="40.7" transform="rotate(-90 155.4 40.7)">XI</text>
<text x="157.9" y="41.8" transform="rotate(-90 157.9 41.8)">XO</text>
<text x="148" y="43.6" transform="rotate(-90 148 43.6)">GND</text>
<text x="150.4" y="43.6" transform="rotate(-90 150.4 43.6)">ISET</text>
<text x="162.9" y="46.2" transform="rotate(-90 162.9 46.2)">LDO_O</text>
<text x="170.3" y="46.6" transform="rotate(-90 170.3 46.6)">DVDDH</text>
<text x="172.8" y="46.2" transform="rotate(-90 172.8 46.2)">DVDDL</text>
<text x="175.3" y="45.1" transform="rotate(-90 175.3 45.1)">INT_N</text>
<text x="177.8" y="44.5" transform="rotate(-90 177.8 44.5)">MDIO</text>
<text x="135.7" y="50.8">AVDDH</text>
<text x="135.7" y="53.3">TXRXP_A</text>
<text x="160.4" y="51.4" transform="rotate(-90 160.4 51.4)">AVDDL_PLL</text>
<text x="165.4" y="49" transform="rotate(-90 165.4 49)">RESET_N</text>
<text x="167.9" y="53" transform="rotate(-90 167.9 53)">CLK125_NDO</text>
<text x="176.7" y="53.3">RX_CLK</text>
<text x="180.4" y="50.8">MDC</text>
<text x="135.7" y="55.8">TXRXM_A</text>
<text x="135.7" y="58.3">AVDDL</text>
<text x="173" y="58.3">CLK125_EN</text>
<text x="177.5" y="55.8">DVDDH</text>
<text x="135.7" y="60.8">TXRXP_B</text>
<text x="135.7" y="63.2">TXRXM_B</text>
<text x="135.7" y="65.7">TXRXP_C</text>
<text x="177.8" y="65.7">DVDDL</text>
<text x="179.5" y="63.2">RXD1</text>
<text x="179.5" y="60.8">RXD0</text>
<text x="135.7" y="68.2">TXRXM_C</text>
<text x="135.7" y="70.7">AVDDL</text>
<text x="179.5" y="70.7">RXD2</text>
<text x="181" y="68.2">VSS</text>
<text x="135.7" y="73.2">TXRXP_D</text>
<text x="135.7" y="75.7">TXRXM_D</text>
<text x="177.8" y="75.7">DVDDL</text>
<text x="179.5" y="73.2">RXD3</text>
<text x="135.7" y="78.2">AVDDH</text>
<text x="178.3" y="78.2">TX_EN</text>
<text x="148" y="88.4" transform="rotate(-90 148 88.4)">NC</text>
<text x="150.4" y="88.4" transform="rotate(-90 150.4 88.4)">DVDDL</text>
<text x="152.9" y="88.4" transform="rotate(-90 152.9 88.4)">LED2</text>
<text x="155.4" y="88.4" transform="rotate(-90 155.4 88.4)">DVDDH</text>
<text x="157.9" y="88.4" transform="rotate(-90 157.9 88.4)">LED1</text>
<text x="160.4" y="88.4" transform="rotate(-90 160.4 88.4)">DVDDL</text>
<text x="162.9" y="88.4" transform="rotate(-90 162.9 88.4)">TXD0</text>
<text x="165.4" y="88.4" transform="rotate(-90 165.4 88.4)">TXD1</text>
<text x="167.9" y="88.4" transform="rotate(-90 167.9 88.4)">TXD2</text>
<text x="170.3" y="88.4" transform="rotate(-90 170.3 88.4)">TXD3</text>
<text x="172.8" y="88.4" transform="rotate(-90 172.8 88.4)">DVDDL</text>
<text x="175.3" y="88.4" transform="rotate(-90 175.3 88.4)">GTX_CLK</text>
</g>
<g font-size="1.8">
<text x="31.1" y="1.8">5</text>
<text x="88.3" y="1.8">4</text>
<text x="145.5" y="1.8">3</text>
<text x="202.7" y="1.8">2</text>
<text x="259.9" y="1.8">1</text>
<text x=".7" y="29.1">D</text>
<text x="289.2" y="29.1">D</text>
<text x=".7" y="79.3">C</text>
<text x="289.2" y="79.3">C</text>
<text x=".7" y="129.5">B</text>
<text x="289.2" y="129.5">B</text>
<text x=".7" y="179.6">A</text>
<text x="289.2" y="179.6">A</text>
<text x="31.1" y="205">5</text>
<text x="88.3" y="205">4</text>
<text x="145.5" y="205">3</text>
<text x="202.7" y="205">2</text>
<text x="259.9" y="205">1</text>
</g>
</svg>
